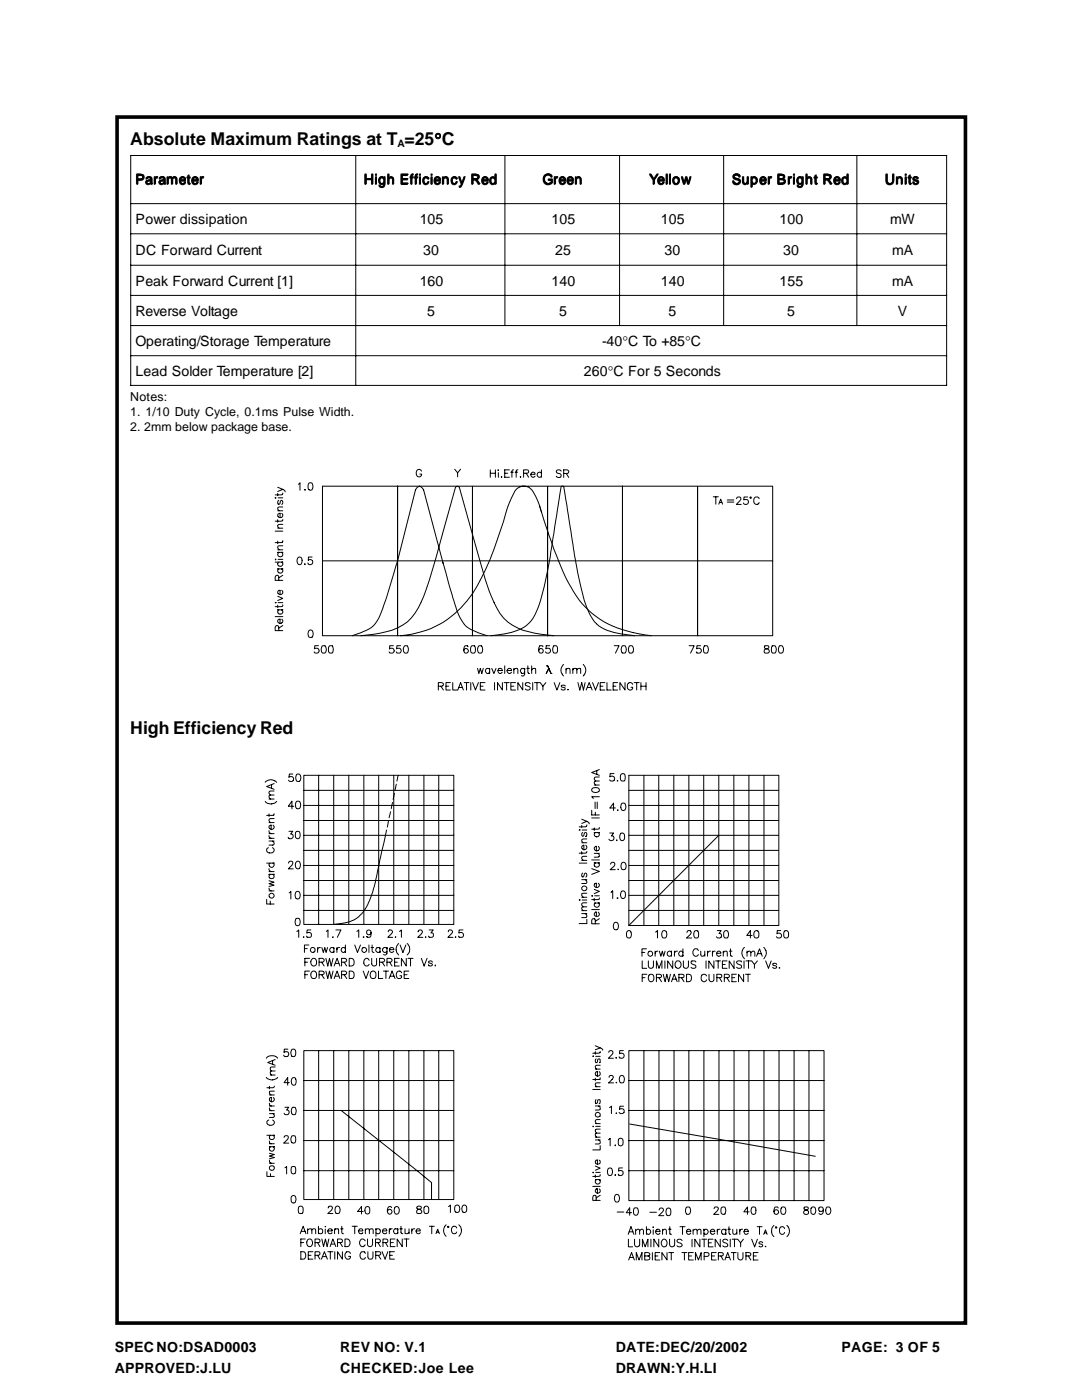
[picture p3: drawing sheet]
<svg xmlns="http://www.w3.org/2000/svg" width="216mm" height="279mm" viewBox="0 0 216 279" stroke-linecap="round" stroke-linejoin="round" font-family="sans-serif">
<path d="M23.4 23.4h169.2v240.6h-169.2z" fill="none" stroke="#000" stroke-width=".72" stroke-linecap="butt"/>
<g fill="#fff" stroke="#fff" stroke-width=".2">
<path d="M45 88h126.2v54.3h-126.2z"/>
<path d="M37.6 149.9h143.5v104.7h-143.5z"/>
</g>
<g fill="none" stroke="#000" stroke-width=".2">
<path d="M26 31h163M26.1 30.9v46.1M71 30.9v46.1M100.7 30.9v34.2M123.6 30.9v34.2M144.4 30.9v34.2M171 30.9v34.2M188.9 30.9v46.1M26 40.6h163M26 46.7h163M26 52.9h163M26 59h163"/>
<path d="M26 65h163M26 71h163M26 76.9h163M54.9 99.4h.2zM55.4 98.1l1-.4 .5 .3v.2M55.4 98.5v.4M55.4 97.2l1 .5M55.5 99.4h.9M55.6 99.9a.47 .47 0 0 0 0 .8l.3-.2 .1-.6h.2a.47 .47 0 0 1 0 .8M56.4 98.4l-.1 .3-.2 .1h-1.2M59.5 96.6l.4-.2v1.4M60.8 97.7h.2z"/>
<path d="M61.7 96.4a.48 .48 0 0 1 .7 .2v1a.47 .47 0 0 1-.5 .2 .47 .47 0 0 1-.4-.2v-1zM84.1 94a.55 .55 0 0 0-.6-.3 .55 .55 0 0 0-.4 .5v.4a.53 .53 0 0 0 .5 .6 .53 .53 0 0 0 .5-.6h-.3M90.7 93.6l.6 .8M91.9 93.6l-.6 .8v.8M97.8 93.8v1.4M97.8 94.4h1M98.8 93.8v1.4M99.4 93.8h.1zM99.4 94.3v.9M100 95.2h.2zM100.7 94.4h.6M101.6 93.8h-.9v1.4h.9"/>
<path d="M101.9 94.2h.5M102.5 93.8h-.3v.2v1.2M102.8 94.2h.5M103.3 93.8h-.2l-.1 .2v1.2M103.8 95.1v.1zM104.5 94.4h.8l.2-.4-.2-.2h-.8v1.4M105 94.4l.5 .8M105.9 94.7h.9a.46 .46 0 0 0-.7-.4 .46 .46 0 0 0-.1 .7 .43 .43 0 0 0 .8 0M108 94.4a.48 .48 0 0 0-.7 0 .48 .48 0 0 0 0 .7 .48 .48 0 0 0 .7-.1M108 93.8v1.4M112 94a.53 .53 0 0 0-.5-.3 .53 .53 0 0 0-.5 .4l.3 .3 .5 .2 .2 .4a.57 .57 0 0 1-1 0M112.5 94.5l.8-.1 .2-.3-.3-.3h-.7v1.5"/>
<path d="M113 94.5l.5 .8M142.3 99.1h1M142.8 99.1v1.5M145.1 99.8h1.3M147 99.5a.44 .44 0 0 1 .4-.3 .44 .44 0 0 1 .4 .2v.3l-.9 1h1M149.2 99.2h-.7l-.1 .6a.54 .54 0 0 1 .8 0 .54 .54 0 0 1-.1 .8 .54 .54 0 0 1-.8-.2M149.7 99.2h.2v.2l-.3-.1zM151.5 99.5a.55 .55 0 0 0-.7-.3 .55 .55 0 0 0-.4 .5v.4a.54 .54 0 0 0 .5 .6 .54 .54 0 0 0 .6-.4M54.9 112.2h1.5h-.2a.48 .48 0 0 1 .1 .7 .48 .48 0 0 1-.7 0 .48 .48 0 0 1 0-.7M54.9 111.6h.2zM54.9 106h1.5M55.4 119l1 .4-1 .4"/>
<path d="M55.4 113.5h1h-.2a.48 .48 0 0 1 .1 .7 .48 .48 0 0 1-.7 0 .48 .48 0 0 1 0-.7zM55.4 110.2h1h-.2a.5 .5 0 0 1 .1 .8 .5 .5 0 0 1-.7 0 .5 .5 0 0 1 0-.8zM55.4 109.7h1M55.4 103.7v.5M55.4 108v.5M55.4 105.4h1M55.4 101.9h1M55.5 111.6h.9M55.6 115.8v-.8l-.4-.2-.3 .4v.6h1.5M56.2 117.8a.46 .46 0 0 1 .1 .7 .46 .46 0 0 1-.7 0 .46 .46 0 0 1 .1-.7h.2v.9M56.2 102.4a.46 .46 0 0 1 .1 .7 .46 .46 0 0 1-.7 0 .46 .46 0 0 1 .1-.7h.2v.9M56.4 108.9l-.9 .1-.1 .3 .3 .4"/>
<path d="M56.4 107.9l-.1 .3-.2 .1h-1.2M56.4 104.6l-.9 .1-.1 .4 .3 .3M56.4 103.7l-.1 .2-.2 .1h-1.2M56.4 101.2l-.9 .1-.1 .3 .3 .3M56.4 114.8l-.8 .5M59.5 111.3a.43 .43 0 0 1 .7 .2l.1 .3a.72 .72 0 0 1-.6 .9 .94 .94 0 0 1-.2-1.4zM60.8 112.5v.2zM62.3 111.2h-.7l-.1 .6a.52 .52 0 0 1 .8 0 .52 .52 0 0 1-.1 .8 .52 .52 0 0 1-.8-.2M64.3 111.9v-14.9h30v29.9v-29.9h15v29.9v-29.9h29.9v29.9v-15h15v15h-30v-29.9v29.9h-59.9v-15h15v-14.9v29.9v-15M79.3 111.9h59.9v-14.9h15v14.9M79.3 111.9l-2.2 7.5a21.6 21.6 0 0 1-2.2 5.1 9.4 9.4 0 0 1-4.6 2.4M79.3 111.9l3.6-14.1a.8 .8 0 0 1 .7-.7 .8 .8 0 0 1 .8 .5l4 14.9"/>
<path d="M88.4 112.3l1.9 6.6a15.5 15.5 0 0 0 2.6 6l1.4 .9 2.9 1.1M107.7 101l.4 1.3M143.4 100.6l.4-1 .4 1M143.6 100.3h.4M145.1 100.2h1.3M54.9 120.3h.2zM54.9 123.1h1.5M55.4 121.7h1h-.2a.48 .48 0 0 1 .1 .7 .48 .48 0 0 1-.7 0 .48 .48 0 0 1 0-.7zM55.4 120.8v.5M55.5 120.3h.9M55.6 125.9v-.9l-.4-.2-.3 .4v.7h1.5M56.2 123.6a.47 .47 0 0 1 .1 .6 .47 .47 0 0 1-.6 .1 .47 .47 0 0 1-.1-.6l.3-.1v.8"/>
<path d="M56.4 120.7l-.1 .3-1.4 .1M56.4 124.8l-.8 .5M61.7 125.8a.47 .47 0 0 1 .7 .2l.1 .4a.63 .63 0 0 1-.6 .8 .92 .92 0 0 1-.2-1.4zM63.5 128.9h-.7l-.1 .6a.53 .53 0 0 1 .8 0 .53 .53 0 0 1 0 .7 .53 .53 0 0 1-.8-.1M64.3 128.9a.52 .52 0 0 1 .7 .3 .7 .7 0 0 1 .1 .8 .7 .7 0 0 1-.8 .3l-.2-.6zM65.7 128.9a.48 .48 0 0 1 .7 .3l.1 .5-.2 .6h-.6l-.2-.6zM72 126.9a19.2 19.2 0 0 0 8.3-2.1 11 11 0 0 0 4.2-5.7 110.6 110.6 0 0 0 3.8-12.6l2.6-9.3 .4-.2 .4 .2 3.8 14a37.6 37.6 0 0 0 4.2 11.2 10 10 0 0 0 7 4l3.8 .5M78.5 128.9h-.7l-.1 .6a.54 .54 0 0 1 .8 0 .54 .54 0 0 1-.1 .8 .54 .54 0 0 1-.8-.2M79.9 126.9a18.7 18.7 0 0 0 15.3-10 82.1 82.1 0 0 0 6.1-15.6l.8-1.9a2.62 2.62 0 0 1 2.6-2.4 2.78 2.78 0 0 1 2.2 2.1l.8 1.9 .9 3.1a70.3 70.3 0 0 0 5.9 14 17.5 17.5 0 0 0 11.8 8.1l3.7 .7M79.9 128.9h-.7l-.1 .6a.53 .53 0 0 1 .8 0 .53 .53 0 0 1 0 .7 .53 .53 0 0 1-.8-.1M80.7 128.9a.48 .48 0 0 1 .7 .3v.9l-.1 .2h-.6a1.07 1.07 0 0 1 0-1.4zM87.5 136.9h.8l.2-.4-.4-.3h-.6v1.5"/>
<path d="M88 136.9l.5 .8M89 136.9h.5M89.9 136.2h-.9v1.5h.9M90.3 136.2v1.5h1.1l.5-1.5 .6 1.5M91.5 137.2h.7M92.6 136.2h1M93.1 136.2v1.5M93.4 129.1l-.1-.2a.48 .48 0 0 0-.7 .3 .82 .82 0 0 0 .4 1.1 .45 .45 0 0 0 .4-.4 .45 .45 0 0 0-.4-.5 .45 .45 0 0 0-.5 .5M93.9 136.2v1.5M94.1 128.9a.54 .54 0 0 1 .7 .3l.1 .5-.2 .6h-.6l-.2-.6zM94.3 136.2l.6 1.5 .6-1.5M95.3 133.4l.2 1 .3-1 .3 1 .3-1"/>
<path d="M95.5 128.9a.48 .48 0 0 1 .7 .3v.9l-.1 .2h-.6a1.07 1.07 0 0 1 0-1.4zM95.8 136.9h.6M96.8 136.2h-1v1.5h1M97.7 133.4v1l-.1-.1 .1-.1M97.7 133.6a.48 .48 0 0 0-.7-.1 .48 .48 0 0 0-.1 .7 .48 .48 0 0 0 .7 .1M97.9 126.9a13.9 13.9 0 0 0 7.1-2l.9-.9 .7-1a20.8 20.8 0 0 0 2-5.9l1.2-5.8 2.3-14.3 .4 .2 2.4 14.7a62.2 62.2 0 0 0 2.2 9.3 6.8 6.8 0 0 0 5.3 5l4.3 .7M98.1 133.4l.5 1 .4-1M98.7 136.2v1.5M99.4 133.8h.8a.45 .45 0 0 0-.6-.4 .45 .45 0 0 0-.2 .8l.3 .2 .5-.2M100.2 136.2v1.5l-.9-1.5v1.5M100.6 136.2h1M100.7 132.9v1.5"/>
<path d="M101.1 136.2v1.5M101.2 133.8h.9a.5 .5 0 0 0-.6-.4 .5 .5 0 0 0-.4 .5 .5 .5 0 0 0 .5 .5l.5-.2M101.9 136.9h.6M102.5 133.7l.3-.3h.5v1M102.5 133.4v1M102.9 136.2h-1v1.5h1M104.3 136.2v1.5l-1-1.5v1.5M104.7 134.2a.47 .47 0 0 1-.7 0 .47 .47 0 0 1 0-.7 .47 .47 0 0 1 .7 .1v-.2l-.1 1.3-.2 .2-.3-.1M105.1 133.4h.5M105.3 132.9v1.2l.1 .2 .3 .1M105.8 136.4a.55 .55 0 0 0-.5-.2 .55 .55 0 0 0-.5 .4l.1 .1 .8 .4 .1 .4a.63 .63 0 0 1-1 0M106.1 133.7l.4-.3h.3l.1 1"/>
<path d="M106.1 132.9v1.5M106.3 136.2v1.5M106.6 136.2h1.2l.5 .7v.8M107.1 136.2v1.5M108.3 129.1v-.2a.52 .52 0 0 0-.7 .3 .82 .82 0 0 0 .3 1.1 .45 .45 0 0 0 .5-.4 .45 .45 0 0 0-.4-.5 .45 .45 0 0 0-.5 .5M108.9 136.2l-.6 .7M109 132.9l.3 .1-.1-.1 .7 1.4 .2 .1-.2-.1-.6-1.3M109.5 133.4l-.5 1zM109.7 128.9h-.7l-.1 .6a.54 .54 0 0 1 .8 0 .54 .54 0 0 1-.1 .8 .54 .54 0 0 1-.8-.2M110.5 128.9a.54 .54 0 0 1 .7 .3v.9l-.1 .2h-.6l-.2-.6zM110.6 136.2l.5 1.5 .6-1.5M112.4 132.6a1.57 1.57 0 0 0 0 2.3"/>
<path d="M112.8 136.9l-.1-.1-.2-.1-.4 .1-.1 .1 .7 .4 .1 .2a.47 .47 0 0 1-.8 0M112.9 133.7l.3-.3h.5v1M112.9 133.4v1M113.2 137.6h.2zM114.3 133.7l.4-.3h.3l.1 .3M114.3 133.4v1M115.1 134.4v-.7l.3-.3h.4l.1 1M115.3 136.2l.4 1.5 .4-1.5 .3 1.5 .4-1.5M116.4 132.6a1.57 1.57 0 0 1 0 2.3M117 137.7l.6-1.5 .6 1.5M117.2 137.2h.7M118.2 136.2l.6 1.5 .6-1.5"/>
<path d="M119.8 136.9h.5M120.7 136.2h-.9v1.5h.9M121.1 136.2v1.5h.9M122.3 136.9h.6M122.6 128.9h.9l-.7 1.4M123.2 136.2h-.9v1.5h.9M124.2 128.9a.52 .52 0 0 1 .7 .3l.1 .5-.2 .6h-.6l-.2-.6zM124.7 136.2v1.5l-1-1.5v1.5M125.6 128.9a.52 .52 0 0 1 .7 .3 .7 .7 0 0 1 .1 .8 .7 .7 0 0 1-.8 .3l-.2-.6zM126.2 136.6a.55 .55 0 0 0-.6-.4 .55 .55 0 0 0-.4 .6 .68 .68 0 0 0 .7 .9l.3-.3v-.2h-.3M126.5 136.2h1.1M127 136.2v1.5"/>
<path d="M127.9 136.9h1M127.9 136.2v1.5M128.9 136.2v1.5M137.5 128.9h1l-.7 1.4M139.8 128.9h-.7l-.1 .6a.54 .54 0 0 1 .8 0 .54 .54 0 0 1-.1 .8 .54 .54 0 0 1-.8-.2M140.5 128.9a.52 .52 0 0 1 .8 .3l.1 .5-.3 .6h-.6l-.1-.6zM152.6 128.9v.5l.4 .1a.43 .43 0 0 1 .5 .4 .43 .43 0 0 1-.4 .4h-.5l-.1-.2a.74 .74 0 0 1 .8-.7l.1-.3a.64 .64 0 0 0-.8-.2zM154.1 128.9a.52 .52 0 0 1 .7 .3l.1 .5-.2 .6h-.6l-.2-.6zM155.5 128.9a.52 .52 0 0 1 .8 .3 .7 .7 0 0 1 0 .8 .7 .7 0 0 1-.8 .3l-.2-.6zM52.9 159.9a1.53 1.53 0 0 0 2.3 0M52.9 156.1a1.53 1.53 0 0 1 2.3 0M53.7 159.5h1"/>
<path d="M54.2 156.6v.7M54.7 158.7l-.9 .1-.1 .3 .3 .4M54.7 157.9h-.9l-.1 .4 .3 .4M54.7 156.4l-1.5 .6 1.5 .5M58.4 154.5h-.7v.6a.54 .54 0 0 1 .8 0 .54 .54 0 0 1-.1 .8 .54 .54 0 0 1-.8-.2M59.2 159.9a.54 .54 0 0 1 .7 .3l.1 .3a.68 .68 0 0 1-.6 .9l-.4-.3v-.9zM59.2 154.5a.54 .54 0 0 1 .7 .3 .7 .7 0 0 1 .1 .8 .7 .7 0 0 1-.8 .3l-.2-.6zM60.6 154.7h30v29.8h-30zM60.6 157.7h30M63.6 154.7v29.8M66.6 154.7v29.8l.8-.1a6.5 6.5 0 0 0 5.1-2.5l.7-1a28 28 0 0 0 2.5-8.7l1.4-6.5M69.6 154.7v29.8"/>
<path d="M72.6 154.7v29.8M75.6 154.7v29.8M78.6 154.7v29.8M78.7 158.3l-.3 1.3M79.1 156.5l-.3 1.2M79.4 154.8l-.2 1.1M81.6 154.7v29.8M84.6 154.7v29.8M87.5 154.7v29.8M118.2 157.4l.5-.2a.61 .61 0 0 1 .9 .5 .89 .89 0 0 1-1.5 0zM118.6 156.7h1M119.1 153.8v.7"/>
<path d="M119.6 159h-1.5l.3 .4M119.6 155.9l-.9 .1-.1 .3 .3 .4M119.6 155.1l-.9 .1-.1 .3 .3 .4M119.6 153.6l-1.5 .6 1.5 .5M122.5 154.4h-.7l-.1 .6a.53 .53 0 0 1 .8 0 .53 .53 0 0 1-.1 .8 .53 .53 0 0 1-.7-.2M123.1 155.8h.2zM124 154.5a.48 .48 0 0 1 .7 .2l.1 .6-.2 .5h-.6l-.2-.5v-.6zM125.5 157.7h29.9M128.5 154.7v30M131.4 154.7v30M134.5 154.7v30M137.5 154.7v30"/>
<path d="M140.4 154.7v30M143.4 154.7v30M146.4 154.7v30M149.4 154.7v30M152.4 154.7v30M53.2 179.5v.9h1.5M53.2 172.3h1.5h-.2a.47 .47 0 0 1 .1 .6 .47 .47 0 0 1-.7 0 .47 .47 0 0 1 0-.6M53.6 169.2a.55 .55 0 0 0-.4 .6 .55 .55 0 0 0 .6 .4 .61 .61 0 0 0 .8-.2 .61 .61 0 0 0-.2-.8M53.7 177.2l.1 .4 .3 .2M53.7 175.8l1 .3-1 .3 1 .3-1 .2M53.7 174.5h1h-.2a.47 .47 0 0 1 .1 .7 .47 .47 0 0 1-.7 0 .47 .47 0 0 1 0-.7zM53.7 173.4a.51 .51 0 0 0 .4 .5"/>
<path d="M53.7 166.8l.1 .3 .3 .2M53.7 165.8a.51 .51 0 0 0 .4 .6M53.7 173.9h1M53.7 167.9h1M53.7 167.3h1M53.7 166.4h1M53.7 162.4v.5M53.7 164.2h1M53.7 177.8h1M53.9 179.8v.6M54.4 167.9l.3 .3-.1 .4-.9 .1M54.5 164.7a.47 .47 0 0 1 .1 .7 .47 .47 0 0 1-.7 0 .47 .47 0 0 1 .1-.7h.1v.8"/>
<path d="M54.7 163.4h-.9l-.1 .4 .3 .4M54.7 162.4l-.1 .3h-1.4M57.6 172.3l.3-.4 .5 .1-.1 .7-.8 .7h1M57.7 165.9h.7l-.4 .6a.5 .5 0 0 1 .4 .8 .5 .5 0 0 1-.9-.2M57.7 178.2l.3-.3v1.5M58.6 160.9h-1.1l.8-1v1.5M59.1 178a.47 .47 0 0 1 .7 .2l.1 .4a.67 .67 0 0 1-.5 .8 .94 .94 0 0 1-.3-1.4zM59.1 165.9h.4a.8 .8 0 0 1 .4 .8 .8 .8 0 0 1-.5 .7 .97 .97 0 0 1-.3-1.5zM59.2 172a.43 .43 0 0 1 .7 .2v.3a.68 .68 0 0 1-.5 .9 .94 .94 0 0 1-.2-1.4zM60.6 178.7h30M60.6 175.7h30M60.6 172.7h30"/>
<path d="M60.6 169.7h30M60.6 166.7h30M60.6 163.7h30M60.6 160.7h30M77.5 163.8l-.2 1.3M77.9 162l-.3 1.2M78.3 160.1l-.2 1.3M115.6 179.6h.1zM115.6 172.3h1.5M115.7 165.6v.1zM116.1 164.3l1-.4 .4 .3 .1 .2M116.1 179.1h1"/>
<path d="M116.1 175.6h1M116.1 171.7h1M116.1 164.7v.5M116.1 170v.5M116.1 163.5l1 .4M116.1 168.2h1M116.2 179.6h.9M116.2 165.7h.9M116.3 174.2a.47 .47 0 0 0 0 .8l.4-.7 .2-.1a.47 .47 0 0 1 0 .8M116.3 166.2a.43 .43 0 0 0 0 .7l.4-.7h.2a.43 .43 0 0 1 0 .7l.1-.1M116.8 175.6l.3 .3-.1 .4h-.9M116.9 168.7a.49 .49 0 0 1 .1 .7 .49 .49 0 0 1-.7 0 .49 .49 0 0 1 .1-.7h.1v.9"/>
<path d="M117.1 178.3h-.9l-.1 .4 .3 .4M117.1 170.9l-.9 .1-.1 .3 .3 .4M117.1 169.9l-.1 .3-.2 .1h-1.2M117.1 167.4l-.9 .1-.1 .4 .3 .3M117.1 164.6l-.1 .3-.2 .1h-1.2M118.1 173.4l1.5 .5-1.5 .6M118.1 171.6h1.5M118.1 163.2h1.5M118.1 161.7v.9h1.5M118.2 178.7v.2zM118.6 177.5l1 .4-1 .5M118.6 172.2h1h-.2a.48 .48 0 0 1 0 .7 .48 .48 0 0 1-.7 0 .48 .48 0 0 1 .1-.7z"/>
<path d="M118.6 166.2h1h-.2a.48 .48 0 0 1 0 .7 .48 .48 0 0 1-.7 0 .48 .48 0 0 1 .1-.7zM118.6 165.2v.5M118.6 179.3v.5M118.6 170.3h1M118.7 178.8h.9M118.7 160.1v1.3M118.8 162.1v.5M119.2 160.1v1.3M119.3 170.3l.3 .3-.1 .4-.9 .1M119.4 176.3a.47 .47 0 0 1 .1 .7 .47 .47 0 0 1-.7 0 .47 .47 0 0 1 .1-.7h.1v.8M119.4 168.9a.49 .49 0 0 1 .1 .7 .49 .49 0 0 1-.7 0 .49 .49 0 0 1 .1-.7h.1v.9M119.6 179.2l-.1 .3h-1.4"/>
<path d="M119.6 165.1l-.1 .3-1.4 .1M121.7 166.2h.7l-.4 .6h.2a.52 .52 0 0 1 .1 .9 .52 .52 0 0 1-.8-.2M121.8 172.5l.3-.4h.3l.3 .3-.2 .5-.7 .7h1M121.9 178.1l.4-.3v1.5M122.8 161.2h-1.1l.7-.9v1.5M123.1 167.6v.2zM123.1 179.2h.2zM123.3 161.6v.2zM123.3 173.5h.1zM123.9 166.3a.48 .48 0 0 1 .7 .2v.4a.63 .63 0 0 1-.5 .9 .97 .97 0 0 1-.2-1.5zM124 177.9a.48 .48 0 0 1 .8 .2v.3a.63 .63 0 0 1-.6 .9 .97 .97 0 0 1-.2-1.4zM124.1 160.3a.54 .54 0 0 1 .7 .3l.1 .3a.66 .66 0 0 1-.6 .9 .97 .97 0 0 1-.2-1.5z"/>
<path d="M124.1 172.2a.47 .47 0 0 1 .7 .2 .7 .7 0 0 1 .1 .8 .7 .7 0 0 1-.8 .3l-.2-.5zM125.5 178.7h29.9M125.5 175.7h29.9M125.5 172.7h29.9M125.5 169.7h29.9M125.5 166.7h29.9M125.5 163.7h29.9M125.5 160.7h29.9M143.4 166.7l-17.9 18M59.1 183.3a.52 .52 0 0 1 .7 .3v.9a.47 .47 0 0 1-.4 .3 .47 .47 0 0 1-.4-.3l-.1-.6zM59.2 185.9l.4-.3v1.5M60.6 186.9v.2z"/>
<path d="M60.6 181.7h30M60.7 189.3h.6M60.8 192h.6M60.8 194.5h.6M61.6 188.6h-.9v1.5M61.8 193.8h-1v1.5M61.8 191.3h-1v1.5M62 185.6h-.7l-.1 .6a.53 .53 0 0 1 .8 0 .53 .53 0 0 1-.1 .8 .53 .53 0 0 1-.7-.2M62.2 194a.61 .61 0 0 1 .8-.1 .61 .61 0 0 1 .2 .8 .61 .61 0 0 1-.8 .6 .61 .61 0 0 1-.4-.9zM62.3 191.3a.75 .75 0 0 1 .9 .6 .75 .75 0 0 1-.5 .9 .79 .79 0 0 1-.7-.6 .79 .79 0 0 1 .3-.9zM63.4 189.1v1M63.7 192h.6l.3-.1 .1-.3-.4-.3h-.6v1.5"/>
<path d="M63.7 194.5h.6l.3-.1 .1-.3-.4-.3h-.6v1.5M63.9 189.1a.43 .43 0 0 0-.5 .4M64.2 192l.5 .8M64.2 194.5l.5 .8M64.2 189.1l.3 1 .3-1 .3 1 .3-1M65 193.8l.4 1.5 .3-1.5 .4 1.5 .4-1.5M65 191.3l.4 1.5 .3-1.5 .4 1.5 .4-1.5M65.1 185.9l.3-.3v1.5M66.5 186.9v.2zM66.6 189.1v1l-.1-.1 .1-.1M66.6 189.3a.47 .47 0 0 0-.6-.1 .47 .47 0 0 0-.1 .7 .47 .47 0 0 0 .6 .1M66.7 192.8l.6-1.5 .5 1.5"/>
<path d="M66.7 195.3l.6-1.5 .5 1.5M66.9 192.3h.7M66.9 194.8h.7M67 185.6h1l-.7 1.5M67.2 189.1v1M67.8 189.1a.43 .43 0 0 0-.6 .4M68.2 192h.6l.3-.1 .1-.3-.4-.3h-.6v1.5M68.2 194.5h.6h-.1l.5 .8M68.7 192l.5 .8M68.8 194.5l.4-.3-.1-.2-.3-.2h-.6v1.5M68.9 188.6v1.5v-.2a.47 .47 0 0 1-.7 0 .47 .47 0 0 1 0-.7 .47 .47 0 0 1 .7 .1M69.7 191.3a.79 .79 0 0 1 1 .7 .79 .79 0 0 1-1 .8z"/>
<path d="M69.7 193.8a.81 .81 0 0 1 1 .4 .81 .81 0 0 1-.3 1l-.7 .1zM70.8 188.6l.5 1.5 .6-1.5M71.2 185.9l.4-.3v1.5M72.5 193.8l.5 1.5 .6-1.5M72.6 186.9v.2zM73.6 188.6v1.5M73.7 191.6a.54 .54 0 0 0-.7-.3 .54 .54 0 0 0-.4 .6 .61 .61 0 0 0 .2 .8 .61 .61 0 0 0 .9-.3M74 194a.63 .63 0 0 1 .8-.1 .63 .63 0 0 1 .2 .8 .61 .61 0 0 1-.8 .6 .61 .61 0 0 1-.3-.9zM74 186.1v-.3a.46 .46 0 0 0-.7-.1 .46 .46 0 0 0 0 .7 .46 .46 0 0 0 .7-.1v-.2v.7l-.2 .2h-.5l-.1-.1 .1 .1M74 189.1h.5M74.2 191.3v1.1l.4 .4 .5-.2v-1.3M74.3 188.6v1.2l.3 .3"/>
<path d="M75.1 189.3l.2-.2h.5v1v-.2a.47 .47 0 0 1-.6 .1 .47 .47 0 0 1-.1-.7zM75.5 193.8v1.5h.9M75.7 189.1l.1 .2M75.7 192l.9-.1 .2-.3-.4-.3h-.7v1.5M76.2 192l.6 .8M76.5 193.8h1M77 193.8v1.5M77.2 189.9a.49 .49 0 0 1-.7 .1 .49 .49 0 0 1 0-.8 .49 .49 0 0 1 .7 .1v-.2l-.1 1.3-.2 .2-.4-.1M77.2 192h.7l.2-.1 .1-.3-.3-.3h-.7v1.5M77.5 186l.2-.4h.3l.3 .3-.1 .3-.8 .9h1M77.6 195.3l.6-1.5 .6 1.5M77.7 192l.5 .8"/>
<path d="M77.8 189.3a.49 .49 0 0 0 .1 .7 .49 .49 0 0 0 .7-.1M77.9 189.1h.5l.2 .4h-.9zM77.9 194.8h.7M78.7 192h.6M78.9 187h.1zM79.5 188.3a1.53 1.53 0 0 0 0 2.3M79.7 191.3h-1v1.5h1M79.7 185.9l.4-.3v1.5M79.8 188.6l.6 1.5 .6-1.5M80.1 194.1v-.1a.54 .54 0 0 0-.9 0l-.1 .4a.63 .63 0 0 0 .2 .8 .63 .63 0 0 0 .8-.1v-.4h-.3M80.6 194.5h.6M81.1 191.3v1.5l-1-1.5v1.5"/>
<path d="M81.2 188.3a1.53 1.53 0 0 1 0 2.3M81.4 191.3h1M81.6 193.8h-1v1.5h1M81.9 191.3v1.5M83.4 186v-.1a.44 .44 0 0 1 .7-.2 .44 .44 0 0 1 0 .7l-.7 .7h1M84.1 191.3l.5 1.5 .6-1.5M85 186.9v.2zM85.6 185.6h.8l-.4 .6a.5 .5 0 0 1 .5 .7 .5 .5 0 0 1-.9 .1l-.1-.2M86.3 192a.47 .47 0 0 0-.7-.1v.3l.5 .1 .2 .3a.44 .44 0 0 1-.8 0l.1 .1M86.9 192.6v.2zM89.5 186l.2-.4h.3l.3 .3-.1 .3-.8 .9h1M90.8 187h.2z"/>
<path d="M92.4 185.6h-.8v.6a.54 .54 0 0 1 .8 0 .54 .54 0 0 1-.1 .8 .54 .54 0 0 1-.8-.2M116.1 182.3h1M116.1 181.7h1M116.8 182.3l.3 .4-.1 .3-.9 .1M117.1 181l-.9 .1-.1 .3 .3 .3M117.1 180.2l-.9 .1-.1 .3 .3 .4M117.1 183.5v.8h-1.5M118.1 181.5h1.5M118.6 180.2h1h-.2a.48 .48 0 0 1 0 .7 .48 .48 0 0 1-.7 0 .48 .48 0 0 1 .1-.7M118.8 184.4l-.1-.9-.5-.1-.1 .3v.7h1.5M118.9 182a.47 .47 0 0 0-.1 .7 .47 .47 0 0 0 .7 0 .47 .47 0 0 0-.1-.7M118.9 182h.1v.9"/>
<path d="M118.9 182h.1M119.6 183.3l-.8 .6M122.6 184.1a.47 .47 0 0 1 .7 .3l.1 .3a.63 .63 0 0 1-.6 .8 .92 .92 0 0 1-.2-1.4zM125.2 185.8a.43 .43 0 0 1 .7 .2l.1 .4a.63 .63 0 0 1-.6 .8l-.3-.3v-.9zM125.5 181.7h29.9M125.5 184.7v-30h29.9v30M125.5 184.7h29.9M128.1 190.1h.6M128.1 191.8v1.5h.9M128.1 195.1h.6M129 189.4h-.9v1.4M129.1 194.4h-1v1.5"/>
<path d="M129.4 191.8v1a.52 .52 0 0 0 .5 .5 .52 .52 0 0 0 .5-.5v-1M129.5 194.6l.3-.2a.74 .74 0 0 1 .7 .8 .74 .74 0 0 1-.7 .7l-.3-.2-.1-.3zM130.7 189.8v1M130.8 186l.4-.3v1.5M131 193.3v-1.5l.5 1.5 .6-1.5v1.5M131 195.1h.9l.1-.4-.4-.3h-.6v1.5M131.3 189.8l-.4 .1-.2 .3M131.5 195.1l.5 .8M131.6 189.8l.3 1 .3-1 .2 1 .3-1M132.2 185.8a.48 .48 0 0 1 .8 .2l.1 .4a.63 .63 0 0 1-.6 .8 .75 .75 0 0 1-.4-1.2zM132.3 194.4l.4 1.5 .4-1.5 .3 1.5 .4-1.5M132.7 191.8v1.5"/>
<path d="M134 190.6a.47 .47 0 0 1-.7 .1 .47 .47 0 0 1 0-.7 .47 .47 0 0 1 .7 .1v-.3v1M134 195.9l.5-1.5 .6 1.5M134.2 195.4h.7M134.2 191.8v1.5l-1-1.5v1.5M134.6 189.8v1M135 191.8a.71 .71 0 0 1 .9 .7 .71 .71 0 0 1-.9 .7l-.3-.5v-.4zM135.2 189.8a.51 .51 0 0 0-.6 .4M135.5 195.1h.9v-.5l-.9-.2v1.5M136 195.1l.5 .8M136.3 189.4v1.4h-.2l.2-.2a.47 .47 0 0 1-.7 .1 .47 .47 0 0 1 0-.7 .47 .47 0 0 1 .7 .1M136.4 191.8v1a.52 .52 0 0 0 .5 .5 .52 .52 0 0 0 .5-.5v-1M137 194.4h.5a.78 .78 0 0 1 .5 .8 .78 .78 0 0 1-.5 .7h-.5z"/>
<path d="M137.1 186.1l.2-.4h.4l.2 .3-.2 .5-.7 .7h1M138.6 185.8a.48 .48 0 0 1 .8 .2v.9l-.2 .3h-.3a.92 .92 0 0 1-.3-1.4zM138.9 192l-.4-.2h-.5l-.1 .2 .1 .3 .8 .4 .1 .3a.63 .63 0 0 1-1 0M139.4 189.7a.62 .62 0 0 0-.9-.3 .62 .62 0 0 0-.2 .8 .57 .57 0 0 0 .4 .6 .57 .57 0 0 0 .7-.3M139.8 189.8l.1 1h.4l.3-.3M140.6 189.8v1M140.9 191.8v1.5M141 194.8a.55 .55 0 0 0-.6-.4 .55 .55 0 0 0-.5 .6v.4a.54 .54 0 0 0 .5 .5 .54 .54 0 0 0 .6-.4M141.2 189.8v1M141.5 194.4v1.1l.4 .4 .5-.2 .1-1.3M141.8 189.8a.51 .51 0 0 0-.6 .4M142.2 189.8v1"/>
<path d="M142.5 191.8v1.5l-1.1-1.5v1.5M142.7 189.8a.45 .45 0 0 0-.5 .4M142.8 191.8h1M143 190.2h.8a.47 .47 0 0 0-.6-.3 .47 .47 0 0 0-.2 .7l.2 .2a.46 .46 0 0 0 .6-.2M143 195.1h.9l.1-.5-1-.2v1.5M143.1 185.7h.8l-.4 .6h.2a.52 .52 0 0 1 .1 .9 .52 .52 0 0 1-.8-.3M143.3 191.8v1.5M143.6 195.1l.4 .8M144.1 192.5h.6M144.3 190.1l.4-.3 .4 .1v.9M144.3 189.8v1M144.5 195.1h.9l.1-.4-.3-.3h-.7v1.5"/>
<path d="M144.6 185.8a.43 .43 0 0 1 .7 .2l.1 .4a.63 .63 0 0 1-.6 .8l-.4-.3v-.9zM145 195.1l.5 .8M145.1 191.8h-1v1.5h1M145.5 189.8h.5M145.8 189.4v1.1v.3h.3M146 195.1h.6M146.5 191.8v1.5l-1-1.5v1.5M146.9 194.4h-.9v1.5h.9M148 192l-.4-.2h-.5l-.1 .2 .1 .3 .8 .3 .1 .4a.63 .63 0 0 1-1 0M148.4 194.4v1.5l-1-1.5v1.5M148.5 191.8v1.5M148.5 189.1a1.53 1.53 0 0 0 0 2.2"/>
<path d="M148.8 194.4h.9M148.8 191.8h1.2l.5 .7v.8M149.1 190.1l.3-.3 .3 .1 .1 .9M149.1 189.8v1M149.3 194.4v1.5M149.4 191.8v1.5M149.8 190.1l.4-.3 .3 .1 .1 .9M150.1 186.7h-1.1l.7-1v1.5M150.7 185.8a.48 .48 0 0 1 .7 .2v.9l-.2 .3h-.3a.86 .86 0 0 1-.2-1.4zM151 190.8l.6-1.4 .5 1.4M151.1 191.8l-.6 .7M151.2 190.3h.7"/>
<path d="M152.4 189.1a1.53 1.53 0 0 1 0 2.2M152.8 191.8l.5 1.5 .6-1.5M155 192.5a.44 .44 0 0 0-.4-.3 .44 .44 0 0 0-.4 .3l.2 .2 .5 .1 .1 .2a.47 .47 0 0 1-.8 0M155.4 193.2h.2zM155.8 185.7h-.7l-.1 .7a.54 .54 0 0 1 .8 0 .54 .54 0 0 1-.1 .8 .54 .54 0 0 1-.8-.3M156.6 185.8a.48 .48 0 0 1 .7 .2v.9l-.2 .3h-.5l-.2-.6v-.6zM53.1 215a1.52 1.52 0 0 0 2.3 0M53.1 211.2a1.52 1.52 0 0 1 2.3 0M53.8 218.5h.9M53.8 216.8v.5M53.9 214.5h1M54.4 211.7v.7"/>
<path d="M54.5 219a.47 .47 0 0 1 .1 .7 .47 .47 0 0 1-.7 0 .47 .47 0 0 1 .2-.7v.9M54.7 217.8h-.9v.4l.3 .3M54.7 216.7l-.2 .4h-1.2M54.9 213.7l-.9 .1-.1 .4 .3 .3M54.9 212.9h-.7a.4 .4 0 0 0-.2 .6l.2 .2M54.9 211.5l-1.5 .5 1.5 .6M57.4 209.4h-.7v.6a.53 .53 0 0 1 .8 0 .53 .53 0 0 1-.1 .8 .53 .53 0 0 1-.8-.2M57.7 216.1h-1l.7-1v1.5M58.3 209.4a.52 .52 0 0 1 .7 .3v.3a.61 .61 0 0 1-.5 .9 .97 .97 0 0 1-.2-1.5zM58.3 215.1a.43 .43 0 0 1 .7 .2l.1 .4a.69 .69 0 0 1-.6 .9 .99 .99 0 0 1-.2-1.5zM60.6 209.7h30v29.7h-30zM60.6 215.6h30"/>
<path d="M63.6 209.7v29.7M66.6 209.7v29.7M69.6 209.7v29.7M72.6 209.7v29.7M75.6 209.7v29.7M78.6 209.7v29.7M81.6 209.7v29.7M84.6 209.7v29.7M87.5 209.7v29.7M118.3 217.4h1.5M118.4 210.7v.2zM118.8 209.5l1-.4 .3 .2 .2 .3"/>
<path d="M118.8 209.9v.5M118.8 215.2v.5M118.8 216.9h1M118.8 208.7l1 .4M118.8 213.4h1M118.9 210.8h.9M119 219.5l-.2 .3 .2 .5 .2-.3 .1-.5h.4v.7l-.2 .1M119 211.3l-.2 .3 .2 .5 .1-.1 .2-.6 .2-.1a.43 .43 0 0 1 0 .8l.2-.1M119.5 213.9a.48 .48 0 0 1 .2 .7 .48 .48 0 0 1-.8 0 .48 .48 0 0 1 .1-.7h.2v.9M119.8 216.1l-.9 .1a.49 .49 0 0 0 .1 .7M119.8 215.1l-.1 .3h-1.4M119.8 212.6l-.9 .1a.45 .45 0 0 0 .1 .7"/>
<path d="M119.8 209.8l-.1 .3-.2 .1h-1.2M121.5 210l.1-.2 .4-.1 .3 .4-.9 1.1h1M121.5 215l.1-.2 .2-.2h.3l.3 .3-.3 .5-.6 .7h.9M122.9 211.1h.2zM123 216v.1zM123.8 214.7a.48 .48 0 0 1 .7 .2l.1 .6-.2 .6h-.6l-.2-.6zM124.4 209.7h-.7l-.1 .6a.54 .54 0 0 1 .8 0 .54 .54 0 0 1-.1 .8 .54 .54 0 0 1-.8-.2M125.5 209.7h38.9v29.9h-38.9zM125.5 215.6h38.9M128.5 209.7v29.9M131.5 209.7v29.9M134.5 209.7v29.9"/>
<path d="M137.5 209.7v29.9M140.5 209.7v29.9M143.5 209.7v29.9M146.5 209.7v29.9M149.4 209.7v29.9M152.4 209.7v29.9M155.4 209.7v29.9M158.5 209.7v29.9M161.4 209.7v29.9M53.3 226.6h1.4h-.2a.47 .47 0 0 1 .1 .7 .47 .47 0 0 1-.7 0 .47 .47 0 0 1 .1-.7M53.3 233.8v1h1.4M53.6 223.5a.54 .54 0 0 0-.4 .6 .54 .54 0 0 0 .6 .5 .73 .73 0 0 0 .9-.4v-.3l-.3-.4"/>
<path d="M53.8 231.6v.3l.3 .3M53.8 230.2l.9 .2-.9 .3 .9 .3-.9 .3M53.8 228.9h.9h-.2a.49 .49 0 0 1 .1 .7 .49 .49 0 0 1-.7 0 .49 .49 0 0 1 .1-.7zM53.8 227.7a.4 .4 0 0 0 .3 .6M53.8 221.1a.43 .43 0 0 0 .3 .6M53.8 220.2a.43 .43 0 0 0 .3 .5M53.8 221.7h.9M53.8 220.7h.9M53.8 232.2h.9M53.8 228.3h.9M53.8 222.2h.9M54 234.2v.6"/>
<path d="M54.5 222.2a.45 .45 0 0 1 .2 .7l-.9 .1M56.7 227l.3-.3h.4l.1 .2-.1 .5-.8 .7h1M56.9 233l.3-.2v1.5M56.9 221h.7l-.4 .5a.5 .5 0 0 1 .4 .8 .5 .5 0 0 1-.9-.1M58.1 238.8a.48 .48 0 0 1 .9 0l.1 .4a.67 .67 0 0 1-.6 .9 .81 .81 0 0 1-.4-1.3zM58.3 226.7a.52 .52 0 0 1 .7 .2v.9a.47 .47 0 0 1-.7 .2l-.3-.5zM58.3 232.8h.5l.2 .6a.62 .62 0 0 1-.5 .9 .81 .81 0 0 1-.4-1.3zM58.3 221a.48 .48 0 0 1 .7 .3v.9a.48 .48 0 0 1-.7 .2l-.2-.6zM60.6 233.6h30M60.6 227.6h30M60.6 221.6h30M68.1 221.6l18 14.4v3.4"/>
<path d="M118.3 224.8h.1zM118.3 234h.1zM118.3 236.8h1.5M118.8 232.7l1 .4-1 .5M118.8 235.4h1l-.1 .2-.2-.2M118.8 224.2h1M118.8 226.9h1M118.8 227.5h1M118.8 234.5v.5M118.8 220.7h1M118.9 224.8h.9M118.9 234h.9"/>
<path d="M119 235.4a.5 .5 0 0 0-.1 .7 .5 .5 0 0 0 .6 .1 .5 .5 0 0 0 .2-.6M119 239.6l-.1-.9-.3-.2-.3 .4v.7h1.5M119 226.1l-.1 .1a.5 .5 0 0 0 .1 .7M119 237.3h-.1a.49 .49 0 0 0 .3 .8 .49 .49 0 0 0 .5-.7l-.2-.1M119.2 237.3h-.2h.2v.8M119.5 227.5l.2 .2v.5l-.9 .1M119.5 220.7l.2 .2v.5l-.9 .1M119.5 231.5a.44 .44 0 0 1 .1 .7 .44 .44 0 0 1-.6 0 .44 .44 0 0 1 0-.7h.2v.8M119.8 225.3h-.8a.36 .36 0 0 0-.1 .6l.1 .2h.8M119.8 228.6v.9h-1.5M119.8 234.4l-.1 .3-.2 .1h-1.2M119.8 223.4l-.9 .1a.5 .5 0 0 0 .1 .7"/>
<path d="M119.8 238.5l-.8 .6M121.4 227.5l.4-.3v1.5M121.4 233.2a.48 .48 0 0 1 .7 .2l.1 .3a.69 .69 0 0 1-.5 .9 .95 .95 0 0 1-.3-1.4zM121.6 221l.4-.2v1.4M122.8 228.5v.2zM122.8 234.4v.2zM122.8 238.5a.48 .48 0 0 1 .7 .2l.1 .4a.7 .7 0 0 1-.5 .8h-.1a.99 .99 0 0 1-.2-1.4zM122.9 222.2h.2zM123.5 227.2a.51 .51 0 0 1 .8 .3v.9a.48 .48 0 0 1-.5 .3 .48 .48 0 0 1-.4-.3v-.9zM124.2 233.1h-.7l-.1 .6a.53 .53 0 0 1 .8 0 .53 .53 0 0 1-.1 .8 .53 .53 0 0 1-.7-.2M124.4 220.8h-.7l-.1 .6a.54 .54 0 0 1 .8 0 .54 .54 0 0 1-.1 .8 .54 .54 0 0 1-.8-.2M125.5 233.6h38.9"/>
<path d="M125.5 227.6h38.9M125.5 221.6h38.9M125.6 224.3l37.1 6.5M59.7 240.8a.51 .51 0 0 1 .8 .2v.9l-.2 .2h-.6l-.2-.5zM59.9 246.2l.6-1.5 .5 1.5M60 249.8a.82 .82 0 0 1 1 .4 .82 .82 0 0 1-.3 1l-.7 .1zM60 248h.6M60.2 245.7h.7M60.9 247.3h-.9v1.5M61.3 247.5a.56 .56 0 0 1 .7-.2 .56 .56 0 0 1 .4 .6v.3a.57 .57 0 0 1-.6 .6 .57 .57 0 0 1-.6-.6zM61.4 245.5l.2-.2a.4 .4 0 0 1 .6 .2M61.4 245.2v1"/>
<path d="M61.5 250.5h.6M62.2 246.2v-.7l.2-.2a.38 .38 0 0 1 .6 .2v.7M62.4 249.8h-.9v1.5h.9M62.9 250.5l.8-.1 .1-.5-.9-.1v1.5M62.9 248l.8-.1 .1-.5-.3-.1h-.6v1.5M63.4 250.5l.4 .8M63.4 248l.4 .8M63.5 244.7v1.5v-.2a.47 .47 0 0 0 .7 .1 .47 .47 0 0 0 0-.7 .47 .47 0 0 0-.7 0M64.1 251.3l.6-1.5 .6 1.5M64.2 247.3l.4 1.5 .3-1.5 .4 1.5 .3-1.5M64.3 250.8h.8M64.9 244.8h.1z"/>
<path d="M64.9 245.3v.9M65.4 245.7h.9v-.2v.2M65.4 249.8h1M65.5 241.1l.3-.4h.3l.2 .3-.1 .5-.8 .7h1M65.9 248.8l.5-1.5 .6 1.5M65.9 249.8v1.5M66.1 248.3h.7M66.3 245.5a.46 .46 0 0 0-.7-.1 .46 .46 0 0 0 0 .7 .46 .46 0 0 0 .7-.1M66.8 246.2v-1l.2 .1a.38 .38 0 0 1 .6 .2v.7M66.8 249.8v1.5M67 245.3l-.2 .2M67.1 240.8a.47 .47 0 0 1 .7 .2l.1 .3a.63 .63 0 0 1-.6 .9 .92 .92 0 0 1-.2-1.4z"/>
<path d="M67.4 248h.6h-.1l.4 .8M68 248l.3-.1v-.5l-.3-.1h-.6v1.5M68 245.2h.5M68.2 244.7v1.2l.1 .3h.2M68.3 249.8v1.5l-.9-1.5v1.5M68.8 247.3h.5a.82 .82 0 0 1 .6 .7 .82 .82 0 0 1-.6 .8h-.5zM69.9 250.1a.57 .57 0 0 0-.6-.3 .57 .57 0 0 0-.5 .6v.3a.55 .55 0 0 0 .6 .6 .55 .55 0 0 0 .5-.6h-.3M70.3 244.7h1M70.8 244.7v1.5M71.5 245.7a.44 .44 0 0 1 .4-.5 .44 .44 0 0 1 .5 .3v.2h-.9v.1a.45 .45 0 0 0 .4 .4 .45 .45 0 0 0 .5-.2M72.5 241.8h-1.1l.7-1v1.5M72.9 247.6a.56 .56 0 0 0-.7-.3 .56 .56 0 0 0-.4 .6 .71 .71 0 0 0 .7 .9l.4-.4"/>
<path d="M72.9 245.5l.2-.2a.4 .4 0 0 1 .6 .2M72.9 250.1a.55 .55 0 0 0-.6-.3 .55 .55 0 0 0-.5 .6v.3a.55 .55 0 0 0 .5 .6 .55 .55 0 0 0 .6-.3M72.9 245.2v1M73 240.9a.49 .49 0 0 1 .7 .1l.1 .4a.62 .62 0 0 1-.5 .9 .9 .9 0 0 1-.3-1.4zM73.3 247.3v1a.51 .51 0 0 0 .5 .5 .51 .51 0 0 0 .5-.5v-1M73.4 249.8v1.1a.52 .52 0 0 0 .5 .4 .52 .52 0 0 0 .5-.4v-1.1M73.7 246.2v-.7l.2-.2a.38 .38 0 0 1 .6 .2v.7M74.9 248l.9-.1 .1-.3-.4-.3h-.6v1.5M75 250.5l.8-.1 .2-.2-.1-.3-.9-.1v1.5M75 246a.49 .49 0 0 0 .7 .1 .49 .49 0 0 0 0-.7 .49 .49 0 0 0-.7 0v-.2v1.5M75.4 248l.5 .8M75.5 250.5l.5 .8"/>
<path d="M76.2 249.8l.6 1.5 .6-1.5M76.3 245.7h.9a.46 .46 0 0 0-.7-.4 .46 .46 0 0 0-.1 .7l.3 .2h.3l.2-.2M76.4 248l.9-.1v-.5l-.3-.1h-.6v1.5M76.9 248l.5 .8M77.8 250.5h.5M77.9 245.3l-.2 .4M77.9 248h.6M78.1 241a.41 .41 0 0 0-.6-.1l-.2 .9a.47 .47 0 0 1 .6-.5 .47 .47 0 0 1 .2 .8 .47 .47 0 0 1-.7 0l-.1-.3M78.3 245.2h-.6v1M78.7 249.8h-.9v1.5h.9M78.8 247.3h-.9v1.5h.9M78.9 240.9a.48 .48 0 0 1 .7 .2 .7 .7 0 0 1 .1 .8 .7 .7 0 0 1-.8 .3l-.2-.6z"/>
<path d="M79.4 246a.47 .47 0 0 1-.7 .1 .47 .47 0 0 1 0-.7 .47 .47 0 0 1 .7 0v-.2v1M79.8 245.2h.5M80 244.7v1.2l.1 .3h.3M80.3 247.3v1.5l-1.1-1.5v1.5M80.6 247.3h1M80.8 245.2l.1 1h.5l.2-.3M81.1 247.3v1.5M81.6 245.2v1M82.2 245.2v1M82.8 245.2a.45 .45 0 0 0-.6 .5M83 245.7h.9v-.2a.46 .46 0 0 0-.7-.1 .46 .46 0 0 0 0 .7 .46 .46 0 0 0 .7-.1M83.3 240.8v.4l.6 .2 .3 .3a.51 .51 0 0 1-.5 .5 .51 .51 0 0 1-.6-.5 .84 .84 0 0 1 .9-.5l.1-.3a.58 .58 0 0 0-.8-.1z"/>
<path d="M84.8 240.8a.51 .51 0 0 1 .7 .2v.9l-.2 .2h-.5l-.2-.5zM85.7 244.7h1M86.1 244.7v1.5M87 246.2l.3-.9 .4 .9M87.1 245.9h.4M89 244.4a1.53 1.53 0 0 0 0 2.3M89.3 244.8h.2v.1h-.2zM89.5 240.8l.4-.3v1.5M90.9 240.6a.48 .48 0 0 1 .8 .2v.9a.51 .51 0 0 1-.9 0v-.9zM91.1 245.1a.55 .55 0 0 0-.6-.4 .55 .55 0 0 0-.4 .6v.4a.55 .55 0 0 0 .4 .5 .55 .55 0 0 0 .6-.3M91.6 244.4a1.53 1.53 0 0 1 0 2.3M92.4 240.6a.47 .47 0 0 1 .7 .2v.9a.47 .47 0 0 1-.4 .3 .47 .47 0 0 1-.5-.3v-.6z"/>
<path d="M123.1 241.9h1.4M125.3 246.3l.6-1.5 .6 1.5M125.4 247.3v1.5h.8M125.4 251.5l.6-1.5 .6 1.5M125.6 245.8h.7M125.6 251h.8M126 242h-1l.6-1v1.5M126.6 241.1l.4-.1a.8 .8 0 0 1 .4 .8 .8 .8 0 0 1-.6 .7 .81 .81 0 0 1-.4-1.2zM126.6 247.3v1.1l.4 .4h.4l.2-.4v-1.1M126.8 245.6l.4-.3 .4 .1v.9M126.8 245.3v1M127 251.5v-1.5l.5 1.5 .6-1.5v1.5"/>
<path d="M127.6 245.6l.4-.3h.2l.2 .3v.7M128.2 248.8v-1.5l.5 1.5 .6-1.5v1.5M128.7 250l.9 .1 .1 .3-.4 .3 .4 .3-.1 .3-.9 .2zM128.7 250.7h.6M129 245.5a.5 .5 0 0 1 .8 .2 .5 .5 0 0 1-.6 .6l-.2-.2M129 244.8v1.5M129.7 241.9h1.3M129.9 247.3v1.5M130.2 250v1.5M130.3 244.9h.1zM130.3 245.4v.9M130.7 250.7h.6"/>
<path d="M130.8 245.7h.9a.48 .48 0 0 0-.8-.2 .48 .48 0 0 0 .3 .8l.5-.2M131.4 247.3v1.5l-.9-1.5v1.5M131.5 241.5l.3-.4h.3l.3 .3-.1 .3-.9 .9h1.1M131.7 250h-1v1.5h1M132.2 245.6l.3-.3 .4 .1 .1 .9M132.2 245.3v1M132.2 247.4a.73 .73 0 0 1 .9 .3 .73 .73 0 0 1-.1 .9 .68 .68 0 0 1-1-.1 .68 .68 0 0 1 .1-.9zM133.1 241.2a.48 .48 0 0 1 .7 .2v.9a.45 .45 0 0 1-.4 .3 .45 .45 0 0 1-.4-.3l-.1-.5zM133.1 250v1.5l-1-1.5v1.5M133.4 245.3h.5M133.4 250h1M133.6 247.3v1.1l.4 .4h.4l.2-.4v-1.1"/>
<path d="M133.6 244.8l.1 1.5h.3M133.9 250v1.5M135.7 244.8h1M136.1 250h1M136.1 247.6a.56 .56 0 0 0-.5-.3 .56 .56 0 0 0-.5 .4l1 .7a.57 .57 0 0 1-.4 .5 .57 .57 0 0 1-.6-.3M136.2 244.8v1.5M136.6 250v1.5M137 245.7h.8a.46 .46 0 0 0-.6-.3 .46 .46 0 0 0-.2 .7 .44 .44 0 0 0 .4 .3 .44 .44 0 0 0 .4-.3M137 240.9h.3a.78 .78 0 0 1 .5 .8 .78 .78 0 0 1-.6 .7 .97 .97 0 0 1-.2-1.5zM137.4 250.7h.6M138.1 247.3v1.5M138.3 245.6l.4-.3 .3 .1 .1 .9"/>
<path d="M138.3 245.3v1M138.3 250h-.9v1.5h.9M138.8 251.5v-1.5l.6 1.5 .5-1.5v1.5M139.1 245.6l.4-.3 .3 .1 .1 .9M139.7 247.3v1.5l-1.1-1.5v1.5M140 247.3h1M140.5 246.1a.47 .47 0 0 0 .7 .1 .47 .47 0 0 0 0-.7 .47 .47 0 0 0-.7 0v-.2v1.5M140.5 250.7h.9l.1-.5-.4-.2h-.6v1.5M140.5 247.3v1.5M141.4 248h.5M141.7 245.7h.9a.49 .49 0 0 0-.5-.3 .49 .49 0 0 0-.4 .5 .49 .49 0 0 0 .4 .4l.5-.2M142 250.7h.6"/>
<path d="M142.3 247.3h-.9v1.5h.9M142.5 241.2l.2-.3h.5l.1 .2-.2 .5-.7 .8h1M142.9 250h-.9v1.5h.9M143.1 245.3v1M143.3 250.7l.9-.1 .1-.5-1-.1v1.5M143.7 245.3a.45 .45 0 0 0-.6 .4M143.7 247.3v1.5l-1-1.5v1.5M143.8 250.7l.5 .8M144 245.5l.1-.1a.46 .46 0 0 1 .7 .1v-.2v1v-.2a.49 .49 0 0 1-.7 .1 .49 .49 0 0 1-.1-.7zM144.1 240.9h.6l.1 .6a.67 .67 0 0 1-.5 .9 .97 .97 0 0 1-.2-1.5zM144.7 251.5l.5-1.5 .6 1.5M144.8 251h.7"/>
<path d="M145.2 247.6a.52 .52 0 0 0-.5-.3 .52 .52 0 0 0-.5 .4l.2 .2 .7 .3 .1 .4a.63 .63 0 0 1-1 0M145.2 245.3h.6M145.5 244.8v1.2v.3h.3M145.7 247.3v1.5M145.9 250h1M146.1 247.3h1M146.2 245.3l.1 1h.3l.4-.3M146.4 250v1.5M146.6 247.3v1.5M147 245.3v1M147.2 247.3l.6 .7M147.2 250v1l.5 .5a.51 .51 0 0 0 .6-.5v-1"/>
<path d="M147.6 245.3v1M148.2 245.3a.45 .45 0 0 0-.6 .4M148.3 247.3l-.5 .7v.8M148.5 245.7h.8a.44 .44 0 0 0-.5-.4 .44 .44 0 0 0-.3 .6l.1 .4a.44 .44 0 0 0 .7-.2M148.8 250.7l.9-.1 .1-.4-.3-.2h-.7v1.5M149.3 250.7l.5 .8M149.5 241.9h-1.1l.7-1v1.5M150 247.3l.6 1.5 .5-1.5M150.1 240.9h.6l.1 .6a.61 .61 0 0 1-.5 .9 .97 .97 0 0 1-.2-1.5zM150.3 250.7h.6M151.1 244.8h1M151.3 250h-1v1.5h1"/>
<path d="M151.6 244.8v1.5M152.2 248a.43 .43 0 0 0-.8 0l.1 .2 .6 .2 .1 .2a.43 .43 0 0 1-.8 0l.1 .2M152.4 246.3l.3-.9 .4 .9M152.5 246h.5M152.7 248.8h.1zM154.4 244.6a1.57 1.57 0 0 0 0 2.2M154.9 244.8l.1 .2-.1 .1-.2-.1zM155.3 241.1l-.1-.2h-.3a.73 .73 0 0 0-.5 1M156 240.9h.4a.8 .8 0 0 1 .4 .8 .8 .8 0 0 1-.6 .7 .97 .97 0 0 1-.2-1.5zM156.5 245.2a.52 .52 0 0 0-.6-.4 .52 .52 0 0 0-.4 .6v.3a.52 .52 0 0 0 .4 .6 .52 .52 0 0 0 .6-.3M157 244.6a1.48 1.48 0 0 1 0 2.2M160.5 240.9v.4l.5 .2a.43 .43 0 0 1 .3 .4 .43 .43 0 0 1-.3 .5l-.6-.2a.54 .54 0 0 1 .1-.6 .54 .54 0 0 1 .5-.2l.3-.3a.64 .64 0 0 0-.8-.2z"/>
<path d="M162 240.9h.3a.8 .8 0 0 1 .5 .8 .8 .8 0 0 1-.6 .7 .97 .97 0 0 1-.2-1.5zM164.3 241.3a.47 .47 0 0 1-.6 .5 .47 .47 0 0 1-.2-.7 .47 .47 0 0 1 .7 0 .72 .72 0 0 1 .1 .9 .72 .72 0 0 1-.8 .3l-.1-.2M165 240.9h.4a.8 .8 0 0 1 .4 .8 .8 .8 0 0 1-.6 .7 .97 .97 0 0 1-.2-1.5z"/>
<circle cx="54.2" cy="178.7" r=".49"/>
<circle cx="116.6" cy="177.3" r=".5"/>
<circle cx="62.4" cy="189.6" r=".48"/>
<circle cx="72.7" cy="189.6" r=".49"/>
<circle cx="129.7" cy="190.3" r=".49"/>
<circle cx="54.2" cy="233.1" r=".49"/>
<circle cx="119.3" cy="222.5" r=".51"/>
<circle cx="154.9" cy="241.9" r=".46"/>
</g>
<g font-size="3.5">
<text x="26" y="29">Absolute Maximum Ratings at T =25°C</text>
<text x="26" y="146.5">High Efficiency Red</text>
</g>
<g font-size="2.8">
<text x="27" y="36.8">Parameterr</text>
<text x="72.6" y="36.8">High Efficiency Red</text>
<text x="97.7" y="36.8">d</text>
<text x="108.2" y="36.8">Green</text>
<text x="114.7" y="36.8">n</text>
<text x="129.5" y="36.8">Yellow</text>
<text x="136" y="36.8">w</text>
<text x="146" y="36.8">Super Bright Red</text>
<text x="167.9" y="36.8">d</text>
<text x="176.6" y="36.8">Units</text>
<text x="182.1" y="36.8">s</text>
<text x="27.1" y="44.7">Power dissipation</text>
<text x="83.7" y="44.7">105</text>
<text x="110.1" y="44.7">105</text>
<text x="131.9" y="44.7">105</text>
<text x="155.6" y="44.7">100</text>
<text x="177.6" y="44.7">mW</text>
<text x="27.1" y="50.9">DC Forward Current</text>
<text x="84.5" y="50.9">30</text>
<text x="110.8" y="50.9">25</text>
<text x="132.6" y="50.9">30</text>
<text x="156.3" y="50.9">30</text>
<text x="178" y="50.9">mA</text>
<text x="27.1" y="57">Peak Forward Current [1]</text>
<text x="83.7" y="57">160</text>
<text x="110.1" y="57">140</text>
<text x="131.9" y="57">140</text>
<text x="155.6" y="57">155</text>
<text x="178" y="57">mA</text>
<text x="27.1" y="63">Reverse Voltage</text>
<text x="85.2" y="63">5</text>
<text x="111.6" y="63">5</text>
<text x="133.4" y="63">5</text>
<text x="157.1" y="63">5</text>
<text x="179.2" y="63">V</text>
<text x="27.1" y="69">Operating/Storage Temperature</text>
<text x="120.1" y="69">-40°C To +85°C</text>
<text x="27.1" y="75.1">Lead Solder Temperature [2]</text>
<text x="116.5" y="75.1">260°C For 5 Seconds</text>
<text x="22.9" y="269.8">SPEC NO:DSAD0003</text>
<text x="67.9" y="269.8">REV NO: V.1</text>
<text x="122.9" y="269.8">DATE:DEC/20/2002</text>
<text x="167.9" y="269.8">PAGE: 3 OF 5</text>
<text x="22.9" y="274.1">APPROVED:J.LU</text>
<text x="67.9" y="274.1">CHECKED:Joe Lee</text>
<text x="122.9" y="274.1">DRAWN:Y.H.LI</text>
</g>
<g font-size="2.5">
<text x="26" y="80.1">Notes:</text>
<text x="26" y="83.1">1. 1/10 Duty Cycle, 0.1ms Pulse Width.</text>
<text x="26" y="86">2. 2mm below package base.</text>
</g>
<text font-size="2" x="79.3" y="29.4">A</text>
</svg>
